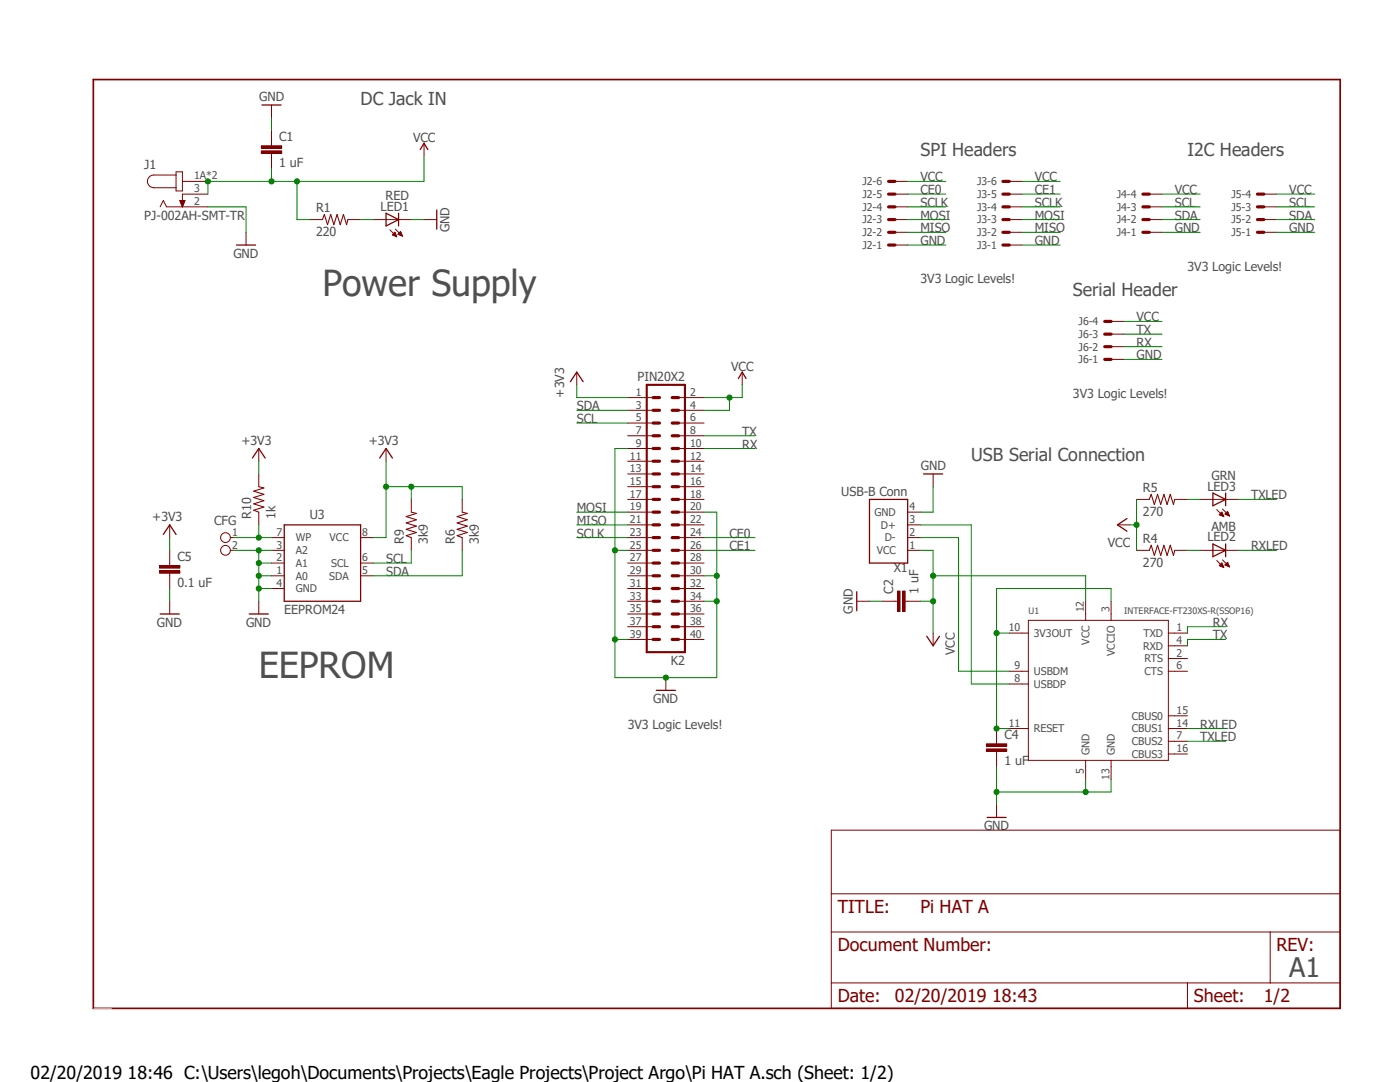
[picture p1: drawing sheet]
<svg xmlns="http://www.w3.org/2000/svg" width="279mm" height="216mm" viewBox="0 0 279 216" stroke-linecap="round" stroke-linejoin="round" font-family="sans-serif">
<path d="M18.1 15.5l249.7 186.4M267.8 15.5l-249.7 186.4" fill="none" stroke="#fff" stroke-width=".2"/>
<g fill="none" stroke="#800000" stroke-width=".2">
<path d="M35.1 34.9h-4.4a1.27 1.27 0 0 0-1.3 1.3 1.27 1.27 0 0 0 1.3 1.3h4.4M35.1 34.3h1.3v3.8h-1.3zM36.4 36.2h5.1M41.5 38.7h-5.1v2.6M54.2 28.6v.5M54.2 30.6v.5M32 41.3l.6-1.3 .6 1.3h8.3M35.9 40h1l-.5 1.3zM35.9 40h1M35.9 40.1h.9M36 40.2h.8M36 40.3h.8"/>
<path d="M36.1 40.4h.6M36.1 40.6h.6M36.1 40.5h.6M36.2 40.7h.4M36.2 40.8h.4M36.2 40.9h.4M36.3 40.9h.2M36.3 41.1h.1M36.3 41h.2M36.4 41.2h.1M49.1 46.4v2.5M165.9 165.7h101.6v35.5h-101.6z"/>
<path d="M165.9 178.4h101.6M165.9 186h101.6M165.9 196.1h101.6M237 196.1v5.1M253.5 186v10.1"/>
</g>
<path d="M18.6 15.9h248.9v185.3h-248.9z" fill="none" stroke="#800000" stroke-width=".34"/>
<path d="M47.2 48.9h3.8" fill="none" stroke="#800000" stroke-width=".25"/>
<path d="M52.2 30.1h4v.5h-4z" fill-rule="evenodd" fill="#800000"/>
<path d="M52.2 30.1h4v.5h-4z" fill="none" stroke="#800000" stroke-width=".2"/>
<path d="M52.2 29.1h4v.5h-4z" fill-rule="evenodd" fill="#800000"/>
<g fill="none" stroke="#800000" stroke-width=".2">
<path d="M52.2 29.1h4v.5h-4zM54.2 21v2.5M54.2 26v2.6M54.2 31.1v2.6M84.6 28.6v2.5M178.6 38.7h2.5M178.6 36.2h2.5M201.4 38.7h2.6M201.4 36.2h2.6M61.8 43.8h2.5M69.4 43.8h2.6M74.5 43.8h7.6"/>
<path d="M77.8 45.8l1.4 1.4M78.4 46.8h.6M78.4 46.9h.6M78.4 46.7h.6M78.5 46.7h.4M78.6 47h.5M78.6 46.5h.3M78.7 46.4h.2M78.8 46.4l-.5 .5 .9 .3M78.8 46.4l.4 .8M78.8 46.4h.1M78.8 47.1h.3"/>
<path d="M78.9 45.7l1.4 1.4M79 47.2h.2M79.5 46.7h.7M79.5 46.7h.6M79.6 46.8h.6M79.6 46.5h.5M79.7 46.4h.4M79.8 46.4h.2M79.8 46.9h.4M79.9 46.3h.1M79.9 46.2l.4 .9-.9-.4zM80.1 47h.2"/>
<path d="M80.3 47.1h.1M84.6 43.8h2.6M178.6 43.8h2.5M178.6 46.4h2.5M178.6 48.9h2.5M178.6 41.3h2.5M201.4 43.8h2.6M201.4 46.4h2.6M201.4 48.9h2.6M201.4 41.3h2.6M148.1 74.3v2.5M186.2 94.6v2.5"/>
<path d="M226.8 99.7h2.6M234.4 99.7h2.6M239.5 99.7h7.6M178.6 120h.5M180.6 120h.5M181.1 109.8h2.6M181.1 107.3h2.6M181.1 104.7h2.6M181.1 102.2h2.6M226.8 109.8h2.6M234.4 109.8h2.6M239.5 109.8h7.6"/>
<path d="M242.8 111.8l1.4 1.4M242.8 101.7l1.4 1.4M243.4 112.8h.7M243.4 102.7h.7M243.5 112.9h.6M243.5 112.7h.5M243.5 102.6h.5M243.5 102.8h.6M243.5 112.6h.5M243.5 102.5h.5M243.6 113h.5M243.6 112.6h.3"/>
<path d="M243.6 102.4h.3M243.7 102.9h.4M243.7 102.3h.2M243.8 112.5h.1M243.8 102.2h.1M243.8 112.4l-.5 .5 .9 .3M243.8 112.4l.4 .8M243.8 113.1h.4M243.8 112.4h.1M243.8 102.2l.4 .9-.9-.4zM243.9 103h.3M244 111.7l1.4 1.4"/>
<path d="M244 101.6l1.4 1.4M244.1 113.2h.1M244.1 103h.1M244.5 112.7h.7M244.5 112.7l.9 .4M244.5 112.7l.5-.5 .4 .9M244.5 102.6h.7M244.6 112.6h.6M244.6 102.5h.6M244.6 112.6h.5M244.6 102.4h.6M244.7 112.8h.5"/>
<path d="M244.7 102.7h.5M244.7 102.3h.4M244.8 112.5h.3M244.8 102.2h.3M244.9 112.4h.2M244.9 112.9h.4M244.9 102.2h.1M244.9 112.3h.1M244.9 102.8h.4M245 102.1l.4 .9-.9-.4zM245.1 113h.2M245.2 102.9h.1"/>
<path d="M245.3 113.1h.1M245.4 103h.1M132.9 135.2v2.6M186.2 126.3v2.6"/>
</g>
<g fill="none" stroke="#800000" stroke-width=".25">
<path d="M52.3 21h3.8M83.9 29.8l.7-1.2 .8 1.2M77 42.5l2.5 1.3-2.5 1.3zM79.5 42.5v2.6M87.2 41.9v3.8M147.4 75.5l.7-1.2 .8 1.2M173.5 99.7h7.6v12.7h-7.6zM184.3 94.6h3.8M242.1 98.4l2.5 1.3-2.5 1.2zM244.6 98.4v2.5M242.1 108.5l2.5 1.3-2.5 1.3zM244.6 108.5v2.6"/>
<path d="M131 137.8h3.8M185 127l1.2 1.9 1.3-1.9"/>
</g>
<path d="M64.3 43.8l.4-1 .7 2 .6-2 .6 2 .7-2 .6 2 .6-2 .7 2 .2-1M229.4 99.7l.3-1.1 .7 2.1 .6-2.1 .6 2.1 .7-2.1 .6 2.1 .7-2.1 .6 2.1 .2-1M229.4 109.8l.3-1 .7 2 .6-2 .6 2 .7-2 .6 2 .7-2 .6 2 .2-1" fill="none" stroke="#800000" stroke-width=".21"/>
<path d="M177.3 38.7h1.3M177.3 36.2h1.3M200.2 38.7h1.2M200.2 36.2h1.2M177.3 48.9h1.3M177.3 46.4h1.3M177.3 43.8h1.3M177.3 41.3h1.3M200.2 48.9h1.2M200.2 46.4h1.2M200.2 43.8h1.2M200.2 41.3h1.2" fill="none" stroke="#800000" stroke-width=".64"/>
<path d="M180.1 117.9h.5v4.1h-.5z" fill-rule="evenodd" fill="#800000"/>
<path d="M180.1 117.9h.5v4.1h-.5z" fill="none" stroke="#800000" stroke-width=".2"/>
<path d="M179.1 117.9h.5v4.1h-.5z" fill-rule="evenodd" fill="#800000"/>
<g fill="none" stroke="#800000" stroke-width=".2">
<path d="M229.4 38.7h2.5M252.2 38.7h2.6M229.4 46.4h2.5M229.4 43.8h2.5M229.4 41.3h2.5M252.2 46.4h2.6M252.2 43.8h2.6M252.2 41.3h2.6M221.7 71.7h2.6M221.7 69.2h2.6M221.7 66.7h2.6M221.7 64.1h2.6"/>
<path d="M51.6 89.5v2.5M51.6 94.6v2.5M77 89.5v2.5M82.1 99.7v2.5M92.2 99.7v2.5M33.9 104.7v2.6M33.9 112.4v.5M33.9 114.4v.5M33.9 120v2.5M46 107.3h.6M46 109.8h.6M51.6 102.2v2.5"/>
<path d="M51.6 120v2.5M54.2 107.3h2.5M54.2 117.4h2.5M54.2 112.4h2.5M54.2 114.9h2.5M54.2 109.8h2.5M72 107.3h2.5M72 112.4h2.5M72 114.9h2.5M82.1 107.3v2.5M92.2 107.3v2.5M171 120h2.5"/>
<path d="M176.1 120h2.5M179.1 117.9h.5v4.1h-.5zM181.1 120h2.6"/>
<circle cx="45" cy="109.8" r=".98"/>
<circle cx="45" cy="107.3" r=".98"/>
</g>
<path d="M50.4 91.4l1.2-1.9 1.3 1.9M75.8 91.4l1.2-1.9 1.3 1.9M32.6 106.6l1.3-1.9 1.2 1.9M56.7 104.7h15.3v15.3h-15.3zM171 118.1v3.8M32 122.5h3.8M49.7 122.5h3.9" fill="none" stroke="#800000" stroke-width=".25"/>
<path d="M228.1 38.7h1.3M251 38.7h1.2M228.1 46.4h1.3M228.1 43.8h1.3M228.1 41.3h1.3M251 46.4h1.2M251 43.8h1.2M251 41.3h1.2M220.5 71.7h1.2M220.5 69.2h1.2M220.5 66.7h1.2M220.5 64.1h1.2" fill="none" stroke="#800000" stroke-width=".64"/>
<path d="M51.6 97.1l1.1 .3-2.1 .6 2.1 .6-2.1 .7 2.1 .6-2.1 .6 2.1 .7-2.1 .6 1 .4M82.1 102.2l1 .2-2 .7 2 .6-2 .7 2 .6-2 .6 2 .7-2 .6 1 .4M92.2 102.2l1.1 .2-2.1 .7 2.1 .6-2.1 .7 2.1 .6-2.1 .6 2.1 .7-2.1 .6 1 .4" fill="none" stroke="#800000" stroke-width=".21"/>
<path d="M31.8 113.9h4.1v.5h-4.1z" fill-rule="evenodd" fill="#800000"/>
<path d="M31.8 113.9h4.1v.5h-4.1z" fill="none" stroke="#800000" stroke-width=".2"/>
<path d="M31.8 112.9h4.1v.5h-4.1z" fill-rule="evenodd" fill="#800000"/>
<g fill="none" stroke="#800000" stroke-width=".2">
<path d="M115.1 74.3v2.5M125.3 79.3h5M135.4 79.3h5.1M125.3 81.9h5M125.3 84.4h5M125.3 87h5M125.3 89.5h5M125.3 92h5M125.3 94.6h5M125.3 97.1h5M125.3 99.7h5M135.4 81.9h5.1"/>
<path d="M135.4 84.4h5.1M135.4 87h5.1M135.4 89.5h5.1M135.4 92h5.1M135.4 94.6h5.1M135.4 97.1h5.1M135.4 99.7h5.1M31.8 112.9h4.1v.5h-4.1zM33.9 109.8v2.6M33.9 114.9v2.5M125.3 102.2h5M125.3 104.7h5"/>
<path d="M125.3 107.3h5M125.3 109.8h5M125.3 112.4h5M125.3 114.9h5M125.3 117.4h5M125.3 120h5M135.4 102.2h5.1M135.4 104.7h5.1M135.4 107.3h5.1M135.4 109.8h5.1M135.4 112.4h5.1M135.4 114.9h5.1"/>
<path d="M135.4 117.4h5.1M135.4 120h5.1M216.7 120v3.8M221.7 120v3.8M125.3 122.5h5M125.3 125.1h5M125.3 127.6h5M135.4 122.5h5.1M135.4 125.1h5.1M135.4 127.6h5.1M201.4 126.3h3.8M201.4 133.9h3.8"/>
<path d="M201.4 136.5h3.8M205.2 123.8h28v27.9h-28zM233.2 126.3h3.8M233.2 133.9h3.8M233.2 131.4h3.8M233.2 128.9h3.8M198.9 147.9v.5M198.9 149.9v.6M201.4 145.4h3.8M216.7 151.7v3.8M221.7 151.7v3.8M233.2 145.4h3.8"/>
<path d="M233.2 150.5h3.8M233.2 147.9h3.8M233.2 142.8h3.8"/>
</g>
<path d="M129.1 76.8h7.6v53.3h-7.6z" fill="none" stroke="#800000" stroke-width=".42"/>
<g fill="none" stroke="#800000" stroke-width=".64">
<path d="M130.3 79.3h1.3M134.2 79.3h1.2M130.3 84.4h1.3M130.3 81.9h1.3M130.3 89.5h1.3M130.3 87h1.3M130.3 97.1h1.3M130.3 94.6h1.3M130.3 92h1.3M130.3 99.7h1.3M134.2 84.4h1.2M134.2 81.9h1.2"/>
<path d="M134.2 89.5h1.2M134.2 87h1.2M134.2 97.1h1.2M134.2 94.6h1.2M134.2 92h1.2M134.2 99.7h1.2M130.3 102.2h1.3M130.3 109.8h1.3M130.3 107.3h1.3M130.3 104.7h1.3M130.3 114.9h1.3M130.3 112.4h1.3"/>
<path d="M130.3 120h1.3M130.3 117.4h1.3M134.2 102.2h1.2M134.2 109.8h1.2M134.2 107.3h1.2M134.2 104.7h1.2M134.2 114.9h1.2M134.2 112.4h1.2M134.2 120h1.2M134.2 117.4h1.2M130.3 122.5h1.3M130.3 125.1h1.3"/>
<path d="M130.3 127.6h1.3M134.2 122.5h1.2M134.2 125.1h1.2M134.2 127.6h1.2"/>
</g>
<path d="M113.8 76.2l1.3-1.9 1.3 1.9" fill="none" stroke="#800000" stroke-width=".25"/>
<path d="M196.8 149.4h4.1v.5h-4.1z" fill-rule="evenodd" fill="#800000"/>
<path d="M196.8 149.4h4.1v.5h-4.1z" fill="none" stroke="#800000" stroke-width=".2"/>
<path d="M196.8 148.4h4.1v.5h-4.1z" fill-rule="evenodd" fill="#800000"/>
<path d="M223 104.7h2.6M196.8 148.4h4.1v.5h-4.1zM198.9 145.4v2.5M198.9 150.5v2.5M198.9 160.6v2.5" fill="none" stroke="#800000" stroke-width=".2"/>
<path d="M224.9 103.5l-1.9 1.2 1.9 1.3M197 163.1h3.8" fill="none" stroke="#800000" stroke-width=".25"/>
<g fill="none" stroke="#008000" stroke-width=".2">
<path d="M54.2 23.5v2.5M41.5 41.3h7.6v5.1M82.1 43.8h2.5M181.1 48.9h7.7M204 48.9h7.6M231.9 46.4h7.6M254.8 46.4h7.6M224.3 71.7h7.6M186.2 97.1v5.1h-2.5M51.6 117.4h2.6M51.6 114.9h2.6M51.6 112.4h2.6"/>
<path d="M54.2 109.8h-2.6v10.2M173.5 120h2.6"/>
</g>
<circle cx="51.6" cy="117.4" r=".51" fill="#008000"/>
<circle cx="51.6" cy="117.4" r=".51" fill="none" stroke="#008000" stroke-width=".2"/>
<circle cx="51.6" cy="114.9" r=".51" fill="#008000"/>
<circle cx="51.6" cy="114.9" r=".51" fill="none" stroke="#008000" stroke-width=".2"/>
<circle cx="51.6" cy="112.4" r=".51" fill="#008000"/>
<g fill="none" stroke="#008000" stroke-width=".2">
<path d="M46.6 109.8h5"/>
<circle cx="51.6" cy="112.4" r=".51"/>
</g>
<circle cx="51.6" cy="109.8" r=".51" fill="#008000"/>
<g fill="none" stroke="#008000" stroke-width=".2">
<path d="M125.3 89.5h-2.6v38.1M33.9 117.4v2.6M122.7 109.8h2.6"/>
<circle cx="51.6" cy="109.8" r=".51"/>
</g>
<circle cx="122.7" cy="109.8" r=".51" fill="#008000"/>
<g fill="none" stroke="#008000" stroke-width=".2">
<path d="M125.3 127.6h-2.6v7.6"/>
<circle cx="122.7" cy="109.8" r=".51"/>
</g>
<circle cx="122.7" cy="127.6" r=".51" fill="#008000"/>
<g fill="none" stroke="#008000" stroke-width=".2">
<path d="M143 102.2v33h-20.3"/>
<circle cx="122.7" cy="127.6" r=".51"/>
</g>
<circle cx="132.9" cy="135.2" r=".51" fill="#008000"/>
<g fill="none" stroke="#008000" stroke-width=".2">
<path d="M140.5 102.2h2.5M140.5 114.9h2.5"/>
<circle cx="132.9" cy="135.2" r=".51"/>
</g>
<circle cx="143" cy="114.9" r=".51" fill="#008000"/>
<g fill="none" stroke="#008000" stroke-width=".2">
<path d="M140.5 120h2.5"/>
<circle cx="143" cy="114.9" r=".51"/>
</g>
<circle cx="143" cy="120" r=".51" fill="#008000"/>
<g fill="none" stroke="#008000" stroke-width=".2">
<path d="M198.9 153v7.6M216.7 155.5v2.5h-17.8"/>
<circle cx="143" cy="120" r=".51"/>
</g>
<circle cx="198.9" cy="158" r=".51" fill="#008000"/>
<g fill="none" stroke="#008000" stroke-width=".2">
<path d="M221.7 155.5v2.5h-5"/>
<circle cx="198.9" cy="158" r=".51"/>
</g>
<circle cx="216.7" cy="158" r=".51" fill="#008000"/>
<g fill="none" stroke="#008000" stroke-width=".2">
<path d="M54.2 33.7v2.5h-12.7v2.5M84.6 31.1v5.1h-25.3v7.6h2.5"/>
<circle cx="216.7" cy="158" r=".51"/>
</g>
<circle cx="41.5" cy="36.2" r=".51" fill="#008000"/>
<g fill="none" stroke="#008000" stroke-width=".2">
<path d="M54.2 36.2h5.1"/>
<circle cx="41.5" cy="36.2" r=".51"/>
</g>
<circle cx="54.2" cy="36.2" r=".51" fill="#008000"/>
<circle cx="54.2" cy="36.2" r=".51" fill="none" stroke="#008000" stroke-width=".2"/>
<circle cx="59.3" cy="36.2" r=".51" fill="#008000"/>
<g fill="none" stroke="#008000" stroke-width=".2">
<path d="M145.6 79.3v2.6h-5.1M148.1 76.8v2.5h-7.6"/>
<circle cx="59.3" cy="36.2" r=".51"/>
</g>
<circle cx="145.6" cy="79.3" r=".51" fill="#008000"/>
<g fill="none" stroke="#008000" stroke-width=".2">
<path d="M181.1 36.2h7.7M204 36.2h7.6M183.7 109.8h2.5v16.5M183.7 120h2.5"/>
<circle cx="145.6" cy="79.3" r=".51"/>
</g>
<circle cx="186.2" cy="120" r=".51" fill="#008000"/>
<g fill="none" stroke="#008000" stroke-width=".2">
<path d="M186.2 114.9h30.5v5.1"/>
<circle cx="186.2" cy="120" r=".51"/>
</g>
<circle cx="186.2" cy="114.9" r=".51" fill="#008000"/>
<g fill="none" stroke="#008000" stroke-width=".2">
<path d="M231.9 38.7h7.6M254.8 38.7h7.6M224.3 64.1h7.6M226.8 99.7v10.1M225.6 104.7h1.2"/>
<circle cx="186.2" cy="114.9" r=".51"/>
</g>
<circle cx="226.8" cy="104.7" r=".51" fill="#008000"/>
<g fill="none" stroke="#008000" stroke-width=".2">
<path d="M181.1 38.7h7.7M204 38.7h7.6M72 43.8h2.5M181.1 43.8h7.7M181.1 46.4h7.7M181.1 41.3h7.7M204 43.8h7.6M204 46.4h7.6M204 41.3h7.6M231.9 43.8h7.6M231.9 41.3h7.6M254.8 43.8h7.6"/>
<path d="M254.8 41.3h7.6M224.3 69.2h7.6M224.3 66.7h7.6M77 92v15.3h-2.5M77 97.1h15.2v2.6M82.1 97.1v2.6M115.1 81.9h10.2M115.1 84.4h10.2M140.5 89.5h10.2M140.5 87h10.2M237 99.7h2.5M82.1 109.8v2.6h-7.6"/>
<path d="M92.2 109.8v5.1h-17.7M115.1 107.3h10.2M115.1 102.2h10.2M115.1 104.7h10.2M140.5 107.3h10.2M140.5 109.8h10.2M183.7 104.7h10.1v31.8h7.6M237 109.8h2.5M244.6 125.1h-7.6v1.2M244.6 127.6h-7.6v1.3"/>
<circle cx="226.8" cy="104.7" r=".51"/>
</g>
<circle cx="77" cy="97.1" r=".51" fill="#008000"/>
<circle cx="77" cy="97.1" r=".51" fill="none" stroke="#008000" stroke-width=".2"/>
<circle cx="82.1" cy="97.1" r=".51" fill="#008000"/>
<g fill="none" stroke="#008000" stroke-width=".2">
<path d="M115.1 76.8v2.5h10.2M51.6 92v2.6M33.9 107.3v2.5M46.6 107.3h7.6M51.6 104.7v2.6"/>
<circle cx="82.1" cy="97.1" r=".51"/>
</g>
<circle cx="51.6" cy="107.3" r=".51" fill="#008000"/>
<g fill="none" stroke="#008000" stroke-width=".2">
<path d="M247.1 99.7h7.7M183.7 107.3h7.6v26.6h10.1M198.9 117.4v28h2.5M247.1 109.8h7.7M237 145.4h7.6M237 147.9h7.6"/>
<circle cx="51.6" cy="107.3" r=".51"/>
</g>
<circle cx="198.9" cy="145.4" r=".51" fill="#008000"/>
<g fill="none" stroke="#008000" stroke-width=".2">
<path d="M198.9 117.4h22.8v2.6M198.9 126.3h2.5"/>
<circle cx="198.9" cy="145.4" r=".51"/>
</g>
<circle cx="198.9" cy="126.3" r=".51" fill="#008000"/>
<circle cx="198.9" cy="126.3" r=".51" fill="none" stroke="#008000" stroke-width=".2"/>
<g font-size="7.2" fill="#505050">
<text x="64.3" y="59.1">Power Supply</text>
<text x="51.6" y="135.2">EEPROM</text>
</g>
<text font-size="5.4" fill="#505050" x="257.3" y="194.9">A1</text>
<g font-size="3.6" fill="#505050">
<text x="72" y="21">DC Jack IN</text>
<text x="183.7" y="31.1">SPI Headers</text>
<text x="237" y="31.1">I2C Headers</text>
<text x="214.1" y="59.1">Serial Header</text>
<text x="193.8" y="92">USB Serial Connection</text>
</g>
<g font-size="3.6" fill="#800000">
<text x="167.2" y="182.2">TITLE:</text>
<text x="183.7" y="182.2">Pi HAT A</text>
<text x="167.2" y="189.8">Document Number:</text>
<text x="254.8" y="189.8">REV:</text>
<text x="167.2" y="199.9">Date:</text>
<text x="178.6" y="199.9">02/20/2019 18:43</text>
<text x="238.3" y="199.9">Sheet:</text>
<text x="252.2" y="199.9">1/2</text>
</g>
<text font-size="3.6" x="6.1" y="215.4">02/20/2019 18:46 C:\Users\legoh\Documents\Projects\Eagle Projects\Project Argo\Pi HAT A.sch (Sheet: 1/2)</text>
<g font-size="2.5" fill="#505050">
<text x="51.7" y="20.2">GND</text>
<text x="55.7" y="28.2">C1</text>
<text x="82.4" y="28.3">VCC</text>
<text x="28.8" y="33.7">J1</text>
<text x="55.7" y="33.3">1 uF</text>
<text x="77" y="39.9">RED</text>
<text x="183.7" y="36.2">VCC</text>
<text x="183.7" y="38.7">CE0</text>
<text x="183.7" y="41.3">SCLK</text>
<text x="206.5" y="36.2">VCC</text>
<text x="206.5" y="41.3">SCLK</text>
<text x="206.5" y="38.7">CE1</text>
<text x="234.4" y="38.7">VCC</text>
<text x="234.4" y="41.3">SCL</text>
<text x="257.3" y="38.7">VCC</text>
<text x="257.3" y="41.3">SCL</text>
<text x="28.8" y="43.8">PJ-002AH-SMT-TR</text>
<text x="63.1" y="47.1">220</text>
<text x="63.1" y="42.3">R1</text>
<text x="75.9" y="42">LED1</text>
<text x="89.7" y="46.4" transform="rotate(-90 89.7 46.4)">GND</text>
<text x="183.7" y="43.8">MOSI</text>
<text x="183.7" y="46.4">MISO</text>
<text x="206.5" y="43.8">MOSI</text>
<text x="206.5" y="46.4">MISO</text>
<text x="234.4" y="46.4">GND</text>
<text x="234.4" y="43.8">SDA</text>
<text x="257.3" y="46.4">GND</text>
<text x="257.3" y="43.8">SDA</text>
<text x="46.6" y="51.4">GND</text>
<text x="183.7" y="48.9">GND</text>
<text x="206.5" y="48.9">GND</text>
<text x="237" y="54">3V3 Logic Levels!</text>
<text x="183.7" y="56.5">3V3 Logic Levels!</text>
<text x="226.8" y="64.1">VCC</text>
<text x="226.8" y="71.7">GND</text>
<text x="226.8" y="69.2">RX</text>
<text x="226.8" y="66.7">TX</text>
<text x="127.2" y="76">PIN20X2</text>
<text x="145.9" y="74">VCC</text>
<text x="112.6" y="79.3" transform="rotate(-90 112.6 79.3)">+3V3</text>
<text x="115.1" y="81.9">SDA</text>
<text x="214.1" y="79.3">3V3 Logic Levels!</text>
<text x="48.2" y="88.7">+3V3</text>
<text x="73.6" y="88.7">+3V3</text>
<text x="115.1" y="84.4">SCL</text>
<text x="148.1" y="89.5">RX</text>
<text x="148.1" y="87">TX</text>
<text x="183.8" y="93.8">GND</text>
<text x="241.8" y="95.7">GRN</text>
<text x="167.9" y="98.9">USB-B Conn</text>
<text x="228.1" y="98.2">R5</text>
<text x="241" y="97.9">LED3</text>
<text x="249.7" y="99.7">TXLED</text>
<text x="30.4" y="104">+3V3</text>
<text x="42.8" y="104.7">CFG</text>
<text x="50.1" y="103.5" transform="rotate(-90 50.1 103.5)">R10</text>
<text x="54.9" y="103.5" transform="rotate(-90 54.9 103.5)">1k</text>
<text x="61.8" y="103.5">U3</text>
<text x="115.1" y="102.2">MOSI</text>
<text x="115.1" y="104.7">MISO</text>
<text x="115.1" y="107.3">SCLK</text>
<text x="145.6" y="107.3">CE0</text>
<text x="228.1" y="103">270</text>
<text x="241.8" y="105.9">AMB</text>
<text x="35.4" y="112">C5</text>
<text x="77" y="112.4">SCL</text>
<text x="80.6" y="108.5" transform="rotate(-90 80.6 108.5)">R9</text>
<text x="85.4" y="108.5" transform="rotate(-90 85.4 108.5)">3k9</text>
<text x="90.8" y="108.5" transform="rotate(-90 90.8 108.5)">R6</text>
<text x="95.5" y="108.5" transform="rotate(-90 95.5 108.5)">3k9</text>
<text x="145.6" y="109.8">CE1</text>
<text x="221.1" y="109.1">VCC</text>
<text x="228.1" y="113.1">270</text>
<text x="228.1" y="108.3">R4</text>
<text x="241" y="108">LED2</text>
<text x="249.7" y="109.8">RXLED</text>
<text x="35.4" y="117.1">0.1 uF</text>
<text x="77" y="114.9">SDA</text>
<text x="178.2" y="118.5" transform="rotate(-90 178.2 118.5)">C2</text>
<text x="178.4" y="114.1">X1</text>
<text x="183.3" y="118.5" transform="rotate(-90 183.3 118.5)">1 uF</text>
<text x="31.3" y="125.1">GND</text>
<text x="49.1" y="125.1">GND</text>
<text x="56.7" y="122.5">EEPROM24</text>
<text x="170.2" y="122.4" transform="rotate(-90 170.2 122.4)">GND</text>
<text x="242.1" y="125.1">RX</text>
<text x="190.5" y="130.8" transform="rotate(-90 190.5 130.8)">VCC</text>
<text x="242.1" y="127.6">TX</text>
<text x="133.9" y="132.7">K2</text>
<text x="130.3" y="140.3">GND</text>
<text x="125.3" y="145.4">3V3 Logic Levels!</text>
<text x="200.5" y="147.5">C4</text>
<text x="239.5" y="145.4">RXLED</text>
<text x="239.5" y="147.9">TXLED</text>
<text x="200.5" y="152.6">1 uF</text>
<text x="196.4" y="165.7">GND</text>
</g>
<g font-size="2.1" fill="#505050">
<text x="38.7" y="35.8">1A*2</text>
<text x="38.7" y="38.4">3</text>
<text x="38.7" y="40.9">2</text>
<text x="172.1" y="39.5">J2-5</text>
<text x="172.1" y="37">J2-6</text>
<text x="195" y="39.5">J3-5</text>
<text x="195" y="37">J3-6</text>
<text x="222.9" y="39.5">J4-4</text>
<text x="245.7" y="39.5">J5-4</text>
<text x="172.1" y="47.1">J2-2</text>
<text x="172.1" y="44.6">J2-3</text>
<text x="172.1" y="42">J2-4</text>
<text x="195" y="47.1">J3-2</text>
<text x="195" y="44.6">J3-3</text>
<text x="195" y="42">J3-4</text>
<text x="222.9" y="47.1">J4-1</text>
<text x="222.9" y="44.6">J4-2</text>
<text x="222.9" y="42">J4-3</text>
<text x="245.7" y="47.1">J5-1</text>
<text x="245.7" y="44.6">J5-2</text>
<text x="245.7" y="42">J5-3</text>
<text x="172.1" y="49.7">J2-1</text>
<text x="195" y="49.7">J3-1</text>
<text x="215.3" y="64.9">J6-4</text>
<text x="215.3" y="70">J6-2</text>
<text x="215.3" y="67.4">J6-3</text>
<text x="215.3" y="72.5">J6-1</text>
<text x="126.9" y="79">1</text>
<text x="126.9" y="81.5">3</text>
<text x="137.8" y="79">2</text>
<text x="137.8" y="81.5">4</text>
<text x="126.9" y="84.1">5</text>
<text x="126.9" y="86.6">7</text>
<text x="126.9" y="89.2">9</text>
<text x="137.8" y="84.1">6</text>
<text x="137.8" y="86.6">8</text>
<text x="137.8" y="89.2">10</text>
<text x="125.7" y="91.7">11</text>
<text x="125.7" y="94.2">13</text>
<text x="137.8" y="91.7">12</text>
<text x="137.8" y="94.2">14</text>
<text x="125.7" y="96.8">15</text>
<text x="125.7" y="99.3">17</text>
<text x="125.7" y="101.9">19</text>
<text x="137.8" y="96.8">16</text>
<text x="137.8" y="99.3">18</text>
<text x="137.8" y="101.9">20</text>
<text x="181.5" y="101.9">4</text>
<text x="46.4" y="106.9">1</text>
<text x="55.2" y="106.9">7</text>
<text x="72.3" y="106.9">8</text>
<text x="125.7" y="104.4">21</text>
<text x="125.7" y="106.9">23</text>
<text x="137.8" y="104.4">22</text>
<text x="137.8" y="106.9">24</text>
<text x="174.5" y="103">GND</text>
<text x="175.8" y="105.5">D+</text>
<text x="181.5" y="106.9">2</text>
<text x="181.5" y="104.4">3</text>
<text x="46.4" y="109.5">2</text>
<text x="55.2" y="112">2</text>
<text x="55.2" y="109.5">3</text>
<text x="59.1" y="113.1">A1</text>
<text x="59.1" y="110.6">A2</text>
<text x="59.1" y="108">WP</text>
<text x="65.8" y="108">VCC</text>
<text x="66.1" y="113.1">SCL</text>
<text x="72.3" y="112">6</text>
<text x="125.7" y="109.5">25</text>
<text x="125.7" y="112">27</text>
<text x="137.8" y="109.5">26</text>
<text x="137.8" y="112">28</text>
<text x="175" y="110.6">VCC</text>
<text x="176.6" y="108">D-</text>
<text x="181.5" y="109.5">1</text>
<text x="55.2" y="117.1">4</text>
<text x="55.2" y="114.6">1</text>
<text x="59.1" y="118.2">GND</text>
<text x="59.1" y="115.7">A0</text>
<text x="65.7" y="115.7">SDA</text>
<text x="72.3" y="114.6">5</text>
<text x="125.7" y="114.6">29</text>
<text x="125.7" y="117.1">31</text>
<text x="125.7" y="119.6">33</text>
<text x="137.8" y="114.6">30</text>
<text x="137.8" y="117.1">32</text>
<text x="137.8" y="119.6">34</text>
<text x="125.7" y="122.2">35</text>
<text x="125.7" y="124.7">37</text>
<text x="137.8" y="122.2">36</text>
<text x="137.8" y="124.7">38</text>
<text x="201.3" y="125.9">10</text>
<text x="216.3" y="122.2" transform="rotate(-90 216.3 122.2)">12</text>
<text x="221.4" y="122.2" transform="rotate(-90 221.4 122.2)">3</text>
<text x="234.8" y="125.9">1</text>
<text x="125.7" y="127.2">39</text>
<text x="137.8" y="127.2">40</text>
<text x="206.3" y="127.1">3V3OUT</text>
<text x="217.4" y="128.7" transform="rotate(-90 217.4 128.7)">VCC</text>
<text x="222.5" y="130.9" transform="rotate(-90 222.5 130.9)">VCCIO</text>
<text x="228.1" y="129.6">RXD</text>
<text x="228.2" y="127.1">TXD</text>
<text x="234.8" y="131">2</text>
<text x="234.8" y="128.5">4</text>
<text x="202.5" y="136.1">8</text>
<text x="202.5" y="133.6">9</text>
<text x="206.3" y="137.2">USBDP</text>
<text x="206.3" y="134.7">USBDM</text>
<text x="228.4" y="132.2">RTS</text>
<text x="228.4" y="134.7">CTS</text>
<text x="234.8" y="133.6">6</text>
<text x="225.9" y="143.6">CBUS0</text>
<text x="234.8" y="142.5">15</text>
<text x="201.3" y="145">11</text>
<text x="206.3" y="146.1">RESET</text>
<text x="225.9" y="148.7">CBUS2</text>
<text x="225.9" y="146.1">CBUS1</text>
<text x="234.8" y="147.5">7</text>
<text x="234.8" y="145">14</text>
<text x="216.3" y="154.5" transform="rotate(-90 216.3 154.5)">5</text>
<text x="217.4" y="150.6" transform="rotate(-90 217.4 150.6)">GND</text>
<text x="221.4" y="155.6" transform="rotate(-90 221.4 155.6)">13</text>
<text x="222.5" y="150.6" transform="rotate(-90 222.5 150.6)">GND</text>
<text x="225.9" y="151.2">CBUS3</text>
<text x="234.8" y="150.1">16</text>
</g>
<g font-size="1.8" fill="#505050">
<text x="205.2" y="122.5">U1</text>
<text x="224.3" y="122.5">INTERFACE-FT230XS-R(SSOP16)</text>
</g>
</svg>
